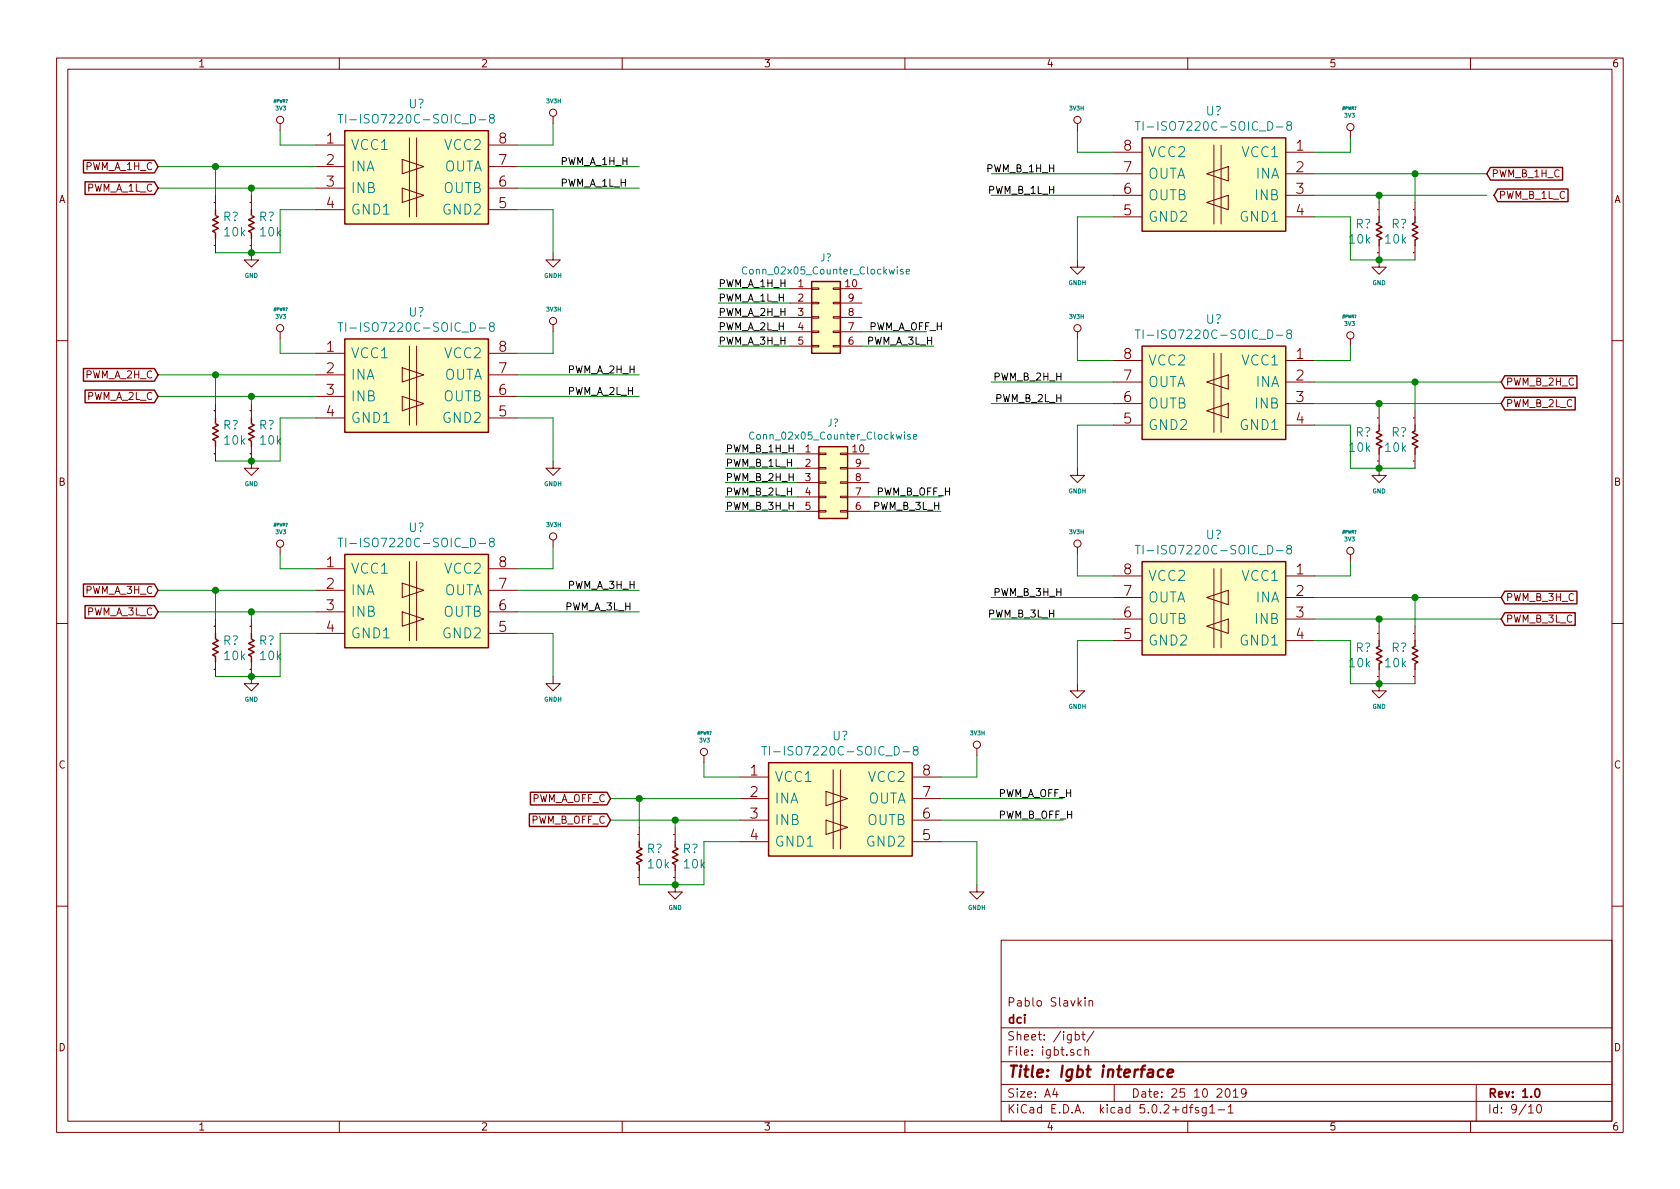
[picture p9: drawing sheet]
<svg xmlns="http://www.w3.org/2000/svg" width="297mm" height="210mm" viewBox="0 0 297 210" stroke-linecap="round" stroke-linejoin="round" font-family="sans-serif">
<g fill="none" stroke="#840000" stroke-width=".18">
<path d="M10 10.3h277v189.9h-277zM12 12.2h273v186.1h-273zM60 10.3v1.9M110 10.3v1.9M160 10.3v1.9M210 10.3v1.9M260 10.3v1.9M37.9 35.8h.1M38.1 34.5v2.6M44.2 35.8h.1M44.4 34.5v2.6M49.5 21.8v1.3"/>
<path d="M55.9 25.6h5.1M55.9 29.5h5.1M55.9 33.3h5.1M55.9 37.1h5.1M71.1 33.3l3.8 1.2-3.8 1.3zM71.1 28.2l3.8 1.3-3.8 1.2zM72.4 24.4v13.9M73.7 24.4v13.9M86.4 25.6h5M86.4 29.5h5M86.4 33.3h5M86.4 37.1h5"/>
<path d="M97.8 20.6v1.2M190.5 21.8v1.3M196.8 26.9h5.1M196.8 30.7h5.1M196.8 34.5h5.1M196.8 38.3h5.1M213.4 35.8l3.8-1.3v2.6zM213.4 30.7l3.8-1.2v2.5zM214.6 25.6v14M215.9 25.6v14M227.3 26.9h5.1M227.3 30.7h5.1"/>
<path d="M227.3 34.5h5.1M227.3 38.3h5.1M238.8 23.1v1.3M243.6 37.1h.1M243.8 35.8v2.5M250 37.1h.1M250.2 35.8v2.5M37.9 43.4h.1M38.1 42.2v2.5M44.2 43.4h.1M44.4 42.2v3.8h1.3l-1.3 1.2-1.2-1.2h1.2M49.5 58.7v1.2"/>
<path d="M97.8 44.7v1.3h1.3l-1.3 1.2-1.3-1.2h1.3M97.8 57.4v1.3M139.7 51h3.8M139.7 53.6h3.8M139.7 56.1h3.8M139.7 58.7h3.8M143.5 58.5h1.3v.3h-1.3zM143.5 56h1.3v.3h-1.3zM143.5 53.5h1.3v.2h-1.3zM143.5 50.9h1.3v.3h-1.3zM147.3 58.5h1.3v.3h-1.3zM147.3 56h1.3v.3h-1.3z"/>
<path d="M147.3 53.5h1.3v.2h-1.3zM147.3 50.9h1.3v.3h-1.3zM148.6 51h3.8M148.6 53.6h3.8M148.6 56.1h3.8M148.6 58.7h3.8M190.5 46v1.2h-1.3l1.3 1.3 1.3-1.3h-1.3M190.5 58.7v1.2M238.8 59.9v1.3M243.6 44.7h.1M243.8 43.4v3.8h-1.2l1.2 1.3 1.3-1.3h-1.3M250 44.7h.1"/>
<path d="M250.2 43.4v2.6M10 60.2h2M37.9 72.6h.1M38.1 71.4v2.5M38.1 79v2.5M44.2 72.6h.1M44.4 79v3.8h1.3l-1.3 1.3-1.2-1.3h1.2M44.4 71.4v2.5M55.9 62.5h5.1M55.9 66.3h5.1M55.9 70.1h5.1M55.9 73.9h5.1"/>
<path d="M71.1 70.1l3.8 1.3-3.8 1.2zM71.1 65l3.8 1.3-3.8 1.3zM72.4 61.2v14M73.7 61.2v14M86.4 62.5h5M86.4 66.3h5M86.4 70.1h5M86.4 73.9h5M139.7 61.2h3.8M143.5 61.1h1.3v.2h-1.3zM147.3 61.1h1.3v.2h-1.3zM148.6 61.2h3.8"/>
<path d="M196.8 63.7h5.1M196.8 67.6h5.1M196.8 71.4h5.1M196.8 75.2h5.1M213.4 72.6l3.8-1.2v2.5zM213.4 67.6l3.8-1.3v2.5zM214.6 62.5v13.9M215.9 62.5v13.9M227.3 63.7h5.1M227.3 67.6h5.1M227.3 71.4h5.1M227.3 75.2h5.1"/>
<path d="M243.6 73.9h.1M243.8 72.6v2.6M250 73.9h.1M250.2 72.6v2.6M285 60.2h2M37.9 80.2v.1M44.2 80.2v.1M49.5 96.8v1.2M72.4 99.3v14M73.7 99.3v14M97.8 81.5v1.3h1.3l-1.3 1.3-1.3-1.3h1.3M97.8 95.5v1.3"/>
<path d="M141 80.3h3.8M141 82.8h3.8M141 85.3h3.8M141 87.9h3.8M141 90.4h3.8M144.8 90.3h1.2v.2h-1.2zM144.8 87.8h1.2v.2h-1.2zM144.8 85.2h1.2v.3h-1.2zM144.8 82.7h1.2v.2h-1.2zM144.8 80.1h1.2v.3h-1.2zM148.6 90.3h1.3v.2h-1.3zM148.6 87.8h1.3v.2h-1.3z"/>
<path d="M148.6 85.2h1.3v.3h-1.3zM148.6 82.7h1.3v.2h-1.3zM148.6 80.1h1.3v.3h-1.3zM149.9 80.3h3.8M149.9 82.8h3.8M149.9 85.3h3.8M149.9 87.9h3.8M149.9 90.4h3.8M190.5 82.8v1.3h-1.3l1.3 1.2 1.3-1.2h-1.3M190.5 96.8v1.2M238.8 98v1.3M243.6 81.5h.1"/>
<path d="M243.8 80.3v3.8h-1.2l1.2 1.2 1.3-1.2h-1.3M250 81.5h.1M250.2 80.3v2.5M10 110.3h2M37.9 110.7h.1M37.9 118.3v.1M38.1 109.5v2.5M38.1 117.1v2.5M44.2 110.7h.1M44.2 118.3v.1M44.4 117.1v3.8h1.3l-1.3 1.3-1.2-1.3h1.2M44.4 109.5v2.5"/>
<path d="M55.9 100.6h5.1M55.9 104.4h5.1M55.9 108.2h5.1M55.9 112h5.1M71.1 108.2l3.8 1.3-3.8 1.2zM71.1 103.1l3.8 1.3-3.8 1.3zM86.4 100.6h5M86.4 104.4h5M86.4 108.2h5M86.4 112h5M97.8 119.6v1.3h1.3l-1.3 1.3-1.3-1.3h1.3M196.8 101.8h5.1"/>
<path d="M196.8 105.7h5.1M196.8 109.5h5.1M196.8 113.3h5.1M213.4 110.7l3.8-1.2v2.5zM213.4 105.7l3.8-1.3v2.5zM214.6 100.6v13.9M215.9 100.6v13.9M227.3 101.8h5.1M227.3 105.7h5.1M227.3 109.5h5.1M227.3 113.3h5.1M243.6 119.6h.1"/>
<path d="M243.6 112h.1M243.8 118.4v3.8h-1.2l1.2 1.2 1.3-1.2h-1.3M243.8 110.7v2.6M250 119.6h.1M250 112h.1M250.2 110.7v2.6M250.2 118.4v2.5M285 110.3h2M124.5 133.6v1.3M130.8 137.4h5.1M146 139.9l3.9 1.3-3.9 1.3zM147.3 136.1v14"/>
<path d="M148.6 136.1v14M161.3 137.4h5.1M172.7 132.3v1.3M190.5 120.9v1.3h-1.3l1.3 1.2 1.3-1.2h-1.3M112.8 147.6h.1M112.8 155.2h.1M112.8 147.5v.1M113 146.3v2.5M113 153.9v2.6M119.2 147.6h.1M119.2 155.2h.1M119.2 147.5v.1"/>
<path d="M119.4 153.9v3.8h1.2l-1.2 1.3-1.3-1.3h1.3M119.4 146.3v2.5M130.8 141.2h5.1M130.8 145h5.1M130.8 148.8h5.1M146 145l3.9 1.3-3.9 1.3zM161.3 141.2h5.1M161.3 145h5.1M161.3 148.8h5.1M172.7 156.5v1.2h1.3l-1.3 1.3-1.3-1.3h1.3M10 160.2h2M177 166.3h108v32h-108z"/>
<path d="M191.8 176.4v.2M191.8 176.9v1M192.6 177.1l.2-.2 .3 .1 .1 .9M192.6 176.9v1M285 160.2h2M60 198.3v1.9M110 198.3v1.9M160 198.3v1.9M177 194.8h108M177 191.8h108M177 187.8h108M177 181.8h108"/>
<path d="M186.5 192.5l-.4 1h1M186.8 193v1M190.1 183l.5-.1 .2 .3v.6l-.2 .1-.5-.1M190.1 182.4v1.5M191.2 185.7l-.4-.1-.3 .3 .1 .6 .2 .1 .4-.1M191.3 182.9h.5M191.5 182.4v1.3l.3 .2M191.8 185.7l.2-.1 .4 .1 .1 .9M191.8 185.1v1.5M193.4 182.3l-1.3 2M197 191.8v3M210 198.3v1.9"/>
<path d="M210.3 195.8h.6M210.9 195.3l-.4 .2v1.3M211.9 195.9l-.4-.1-.2 .2 .1 .3 .5 .1v.3h-.6M213.3 195.8v1.2l-.3 .3h-.4M213.3 195.9l-.5-.1-.3 .3 .1 .6 .2 .1 .5-.1M213.9 195.8l.4-.5v1.5M213.9 196.8h.9M215.4 196.3h1.1M216.8 192.7l.2-.2a.81 .81 0 0 1 .6 .6 .81 .81 0 0 1-.3 .8l-.2 .1a.79 .79 0 0 1-.3-1.3zM217.2 195.8l.4-.5v1.5M217.2 196.8h.8M218.1 193l.4-.5v1.5"/>
<path d="M218.1 194h.8M220.3 193.2v.1a.48 .48 0 0 1-.7 .1l-.1-.2 .1-.6a.48 .48 0 0 1 .7 .1 1.27 1.27 0 0 1-.3 1.2l-.4 .1M260 198.3v1.9M261 191.8v6.5M270.3 195.8l.4-.5v1.5M270.3 196.8h.8M271.8 195.5l.4-.2a.94 .94 0 0 1 0 1.5 .79 .79 0 0 1-.4-1.3z"/>
<circle cx="97.8" cy="19.9" r=".63"/>
<circle cx="49.5" cy="21.2" r=".63"/>
<circle cx="190.5" cy="21.2" r=".63"/>
<circle cx="238.8" cy="22.5" r=".63"/>
<circle cx="49.5" cy="58" r=".63"/>
<circle cx="97.8" cy="56.8" r=".63"/>
<circle cx="190.5" cy="58" r=".63"/>
<circle cx="238.8" cy="59.3" r=".63"/>
<circle cx="49.5" cy="96.1" r=".63"/>
<circle cx="97.8" cy="94.9" r=".63"/>
<circle cx="190.5" cy="96.1" r=".63"/>
<circle cx="238.8" cy="97.4" r=".63"/>
<circle cx="124.5" cy="133" r=".63"/>
<circle cx="172.7" cy="131.7" r=".63"/>
</g>
<path d="M271.5 192.7l.2-.2a.81 .81 0 0 1 .6 .6 .81 .81 0 0 1-.3 .8l-.1 .1a.79 .79 0 0 1-.4-1.3z" fill="none" stroke="#840000" stroke-width=".3"/>
<path d="M205.7 189.2a.68 .68 0 0 0-1 .3v.8l.3 .1 .6-.1M206.5 189.8l.9-.2v-.4h-.8l-.2 1 .3 .2 .5-.1" fill="none" stroke="#840000" stroke-width=".41"/>
<g fill="#ffffc2" stroke="#ffffc2" stroke-width=".18">
<path d="M61 23.1h25.4v16.5h-25.4z"/>
<path d="M143.5 49.8h5.1v12.7h-5.1z"/>
<path d="M61 59.9h25.4v16.5h-25.4z"/>
<path d="M61 98h25.4v16.5h-25.4z"/>
<path d="M135.9 134.9h25.4v16.5h-25.4z"/>
<path d="M201.9 24.4h25.4v16.5h-25.4z"/>
<path d="M201.9 61.2h25.4v16.5h-25.4z"/>
<path d="M201.9 99.3h25.4v16.5h-25.4z"/>
<path d="M144.8 79h5.1v12.7h-5.1z"/>
</g>
<g fill="none" stroke="#840000" stroke-width=".25">
<path d="M14.8 28.3h12.5l.6 1.2-.6 1.1h-12.5zM15 32.2h12.3l.6 1.1-.6 1.1h-12.3zM38.1 37.1v1l.5 .2-1 .6 1 .5-1 .5 1 .5-1 .5 .5 .2v1.1M44.4 37.1v1l.6 .2-1.1 .6 1.1 .5-1.1 .5 1.1 .5-1.1 .5 .5 .2v1.1M61 23.1h25.4v16.5h-25.4zM201.9 24.4h25.4v16.5h-25.4zM243.8 38.3v1.1l-.5 .2 1 .5-1 .5 1 .5-1 .6 1 .5-.5 .2v1M250.2 38.3v1.1l-.5 .2 1 .5-1 .5 1 .5-1 .6 1 .5-.5 .2v1M263.5 29.6h12.8v2.2h-12.8l-.6-1.1zM264.8 33.4h12.4v2.3h-12.4l-.6-1.2zM61 59.9h25.4v16.5h-25.4zM143.5 49.8h5.1v12.7h-5.1z"/>
<path d="M14.8 65.2h12.5l.6 1.1-.6 1.1h-12.5zM15 69h12.3l.6 1.1-.6 1.1h-12.3zM38.1 73.9v1l.5 .3-1 .5 1 .5-1 .5 1 .5-1 .5 .5 .3v1M44.4 73.9v1l.6 .3-1.1 .5 1.1 .5-1.1 .5 1.1 .5-1.1 .5 .5 .3v1M144.8 79h5.1v12.7h-5.1zM201.9 61.2h25.4v16.5h-25.4zM243.8 75.2v1l-.5 .2 1 .6-1 .5 1 .5-1 .5 1 .5-.5 .2v1.1M250.2 75.2v1l-.5 .2 1 .6-1 .5 1 .5-1 .5 1 .5-.5 .2v1.1M266.1 66.4h12.7v2.3h-12.7l-.7-1.1zM266.1 70.3h12.4v2.2h-12.4l-.7-1.1zM61 98h25.4v16.5h-25.4zM201.9 99.3h25.4v16.5h-25.4z"/>
<path d="M14.8 103.3h12.5l.6 1.1-.6 1.1h-12.5zM15 107.1h12.3l.6 1.1-.6 1.1h-12.3zM38.1 112v1l.5 .3-1 .5 1 .5-1 .5 1 .5-1 .5 .5 .3v1M44.4 112v1l.6 .3-1.1 .5 1.1 .5-1.1 .5 1.1 .5-1.1 .5 .5 .3v1M243.8 113.3v1l-.5 .2 1 .6-1 .5 1 .5-1 .5 1 .5-.5 .2v1.1M250.2 113.3v1l-.5 .2 1 .6-1 .5 1 .5-1 .5 1 .5-.5 .2v1.1M266.1 104.5h12.7v2.3h-12.7l-.7-1.1zM266.1 108.4h12.4v2.2h-12.4l-.7-1.1zM135.9 134.9h25.4v16.5h-25.4zM93.6 143.9h13.7l.6 1.1-.6 1.1h-13.7zM93.8 140.1h13.5l.6 1.1-.6 1.1h-13.5zM113 148.8v1.1l.5 .2-1 .5 1 .5-1 .5 1 .5-1 .5 .5 .3v1"/>
<path d="M119.4 148.8v1.1l.5 .2-1 .5 1 .5-1 .5 1 .5-1 .5 .5 .3v1"/>
</g>
<g fill="none" stroke="#008484" stroke-width=".18">
<path d="M38.1 38.1h.1M44.4 38.1h.1M59.7 20.2h.9M60.2 20.2v1.6M61.1 20.2v1.6M84.7 21.2h1.2M86.8 20.9l-.3-.3 .2-.3 .4-.1 .2 .2v.3l-.6 .2-.2 .3 .2 .5h.5a.48 .48 0 0 0-.1-.8M200.7 21.5h.9M201.2 21.5v1.5M202.1 21.5v1.5M225.7 22.4h1.1M227.8 22.1l-.3-.2 .1-.3 .2-.1 .5 .1v.4l-.7 .2-.1 .2 .1 .6h.6a.48 .48 0 0 0-.1-.9"/>
<path d="M243.8 39.4h.1M250.2 39.4h.1M38.1 41.1h.1M44.4 41.1h.1M59.7 57.1h.9M60.2 57.1v1.5M61.1 57.1v1.5M84.7 58h1.2M86.8 57.7l-.3-.3 .1-.2 .2-.1 .5 .1v.4l-.6 .2-.2 .2 .2 .5h.5a.48 .48 0 0 0-.1-.8M132 47.3a.6 .6 0 0 0-.8 .4 .6 .6 0 0 0 .6 .8l.2-.2M159.7 47.7l-.3-.1-.2 .2 .1 .2 .4 .1v.3h-.5M160.2 48l.6-.1v-.2l-.4-.1-.2 .2 .1 .6h.5"/>
<path d="M200.7 58.3h.9M201.2 58.3v1.6M202.1 58.3v1.6M225.7 59.3h1.1M227.8 59l-.3-.3 .1-.2 .2-.2 .5 .2v.3l-.7 .2-.1 .3 .1 .5h.6a.48 .48 0 0 0-.1-.8M243.8 42.4h.1M250.2 42.4h.1M38.1 77.9h.1M38.1 74.9h.1M44.4 77.9h.1M44.4 74.9h.1M133.3 76.5a.6 .6 0 0 0-.8 .5 .6 .6 0 0 0 .6 .7l.2-.2"/>
<path d="M160.9 76.9l-.2-.1-.2 .2v.2l.4 .1v.3h-.4M161.5 77.2l.6-.1-.1-.2-.3-.1-.2 .2v.6h.5M243.8 79.2h.1M243.8 76.2h.1M250.2 79.2h.1M250.2 76.2h.1M59.7 95.2h.9M60.2 95.2v1.5M61.1 95.2v1.5M84.7 96.1h1.2M86.8 95.8l-.3-.3 .1-.2 .2-.1 .5 .1v.4l-.6 .2-.2 .2 .2 .5h.5a.48 .48 0 0 0-.1-.8M200.7 96.4h.9"/>
<path d="M201.2 96.4v1.6M202.1 96.4v1.6M225.7 97.4h1.1M227.8 97.1l-.3-.3 .1-.3 .5-.1 .2 .2v.3l-.7 .2-.1 .3 .1 .5h.6a.48 .48 0 0 0-.1-.8M38.1 116h.1M38.1 113h.1M44.4 116h.1M44.4 113h.1M243.8 117.3h.1M243.8 114.3h.1M250.2 117.3h.1M250.2 114.3h.1"/>
<path d="M134.7 132h.9M135.1 132v1.5M136.1 132v1.5M159.6 132.9h1.2M161.7 132.6l-.2-.2 .1-.3 .5-.1 .2 .1v.4l-.7 .2-.1 .2 .1 .5h.6a.48 .48 0 0 0-.1-.8M113 152.9h.1M113 149.9h.1M119.4 152.9h.1M119.4 149.9h.1"/>
</g>
<g fill="none" stroke="#008400" stroke-width=".18">
<path d="M27.9 29.5h28M27.9 33.3h28M38.1 29.5v5M44.4 33.3v1.2M49.5 23.1v2.5h6.4M55.9 37.1h-6.4v7.6h-11.4M91.4 37.1h6.4v7.6M91.4 29.5h21.6M91.4 33.3h21.6M97.8 21.8v3.8h-6.4M175.3 30.7h21.5M175.3 34.5h21.5"/>
<path d="M190.5 23.1v3.8h6.3M196.8 38.3h-6.3v7.7M232.4 38.3h6.4v7.7h11.4M232.4 30.7h30.5M232.4 34.5h30.5M238.8 24.4v2.5h-6.4M243.8 34.5v1.3M250.2 30.7v5.1M49.5 59.9v2.6h6.4M97.8 58.7v3.8h-6.4M127 53.6h12.7M127 51h12.7"/>
<path d="M127 58.7h12.7M127 56.1h12.7M152.4 58.7h11.4M190.5 59.9v3.8h6.3M27.9 66.3h28M27.9 70.1h28M38.1 66.3v5.1M44.4 70.1v1.3M55.9 73.9h-6.4v7.6h-11.4M91.4 73.9h6.4v7.6M91.4 66.3h21.6M91.4 70.1h21.6"/>
<path d="M127 61.2h12.7M152.4 61.2h12.7M175.3 67.6h21.5M175.3 71.4h21.5M196.8 75.2h-6.3v7.6M232.4 75.2h6.4v7.6h11.4M232.4 67.6h33M232.4 71.4h33M238.8 61.2v2.5h-6.4M243.8 71.4v1.2M250.2 67.6v5M49.5 98v2.6h6.4"/>
<path d="M97.8 96.8v3.8h-6.4M128.3 82.8h12.7M128.3 80.3h12.7M128.3 87.9h12.7M128.3 85.3h12.7M128.3 90.4h12.7M153.7 87.9h12.7M153.7 90.4h12.7M190.5 98v3.8h6.3M238.8 99.3v2.5h-6.4M27.9 104.4h28M27.9 108.2h28"/>
<path d="M38.1 104.4v5.1M44.4 108.2v1.3M55.9 112h-6.4v7.6h-11.4M91.4 112h6.4v7.6M91.4 104.4h21.6M91.4 108.2h21.6M175.3 105.7h21.5M175.3 109.5h21.5M196.8 113.3h-6.3v7.6M232.4 113.3h6.4v7.6h11.4M232.4 105.7h33M232.4 109.5h33"/>
<path d="M243.8 109.5v1.2M250.2 105.7v5M124.5 134.9v2.5h6.3M172.7 133.6v3.8h-6.3M107.9 141.2h22.9M107.9 145h22.9M113 141.2v5.1M119.4 145v1.3M130.8 148.8h-6.3v7.7h-11.5M166.4 148.8h6.3v7.7M166.4 141.2h21.6M166.4 145h21.6"/>
</g>
<g fill="#008400" stroke="#008400" stroke-width=".25">
<circle cx="38.1" cy="29.5" r=".51"/>
<circle cx="44.5" cy="33.3" r=".51"/>
<circle cx="44.5" cy="44.7" r=".51"/>
<circle cx="38.1" cy="66.3" r=".51"/>
<circle cx="44.5" cy="70.1" r=".51"/>
<circle cx="44.5" cy="81.5" r=".51"/>
<circle cx="38.1" cy="104.4" r=".51"/>
<circle cx="44.5" cy="108.2" r=".51"/>
<circle cx="44.5" cy="119.6" r=".51"/>
<circle cx="113" cy="141.2" r=".51"/>
<circle cx="119.4" cy="145" r=".51"/>
<circle cx="119.4" cy="156.5" r=".51"/>
<circle cx="250.2" cy="30.7" r=".51"/>
<circle cx="243.8" cy="34.5" r=".51"/>
<circle cx="243.8" cy="46" r=".51"/>
<circle cx="250.2" cy="67.6" r=".51"/>
<circle cx="243.8" cy="71.4" r=".51"/>
<circle cx="243.8" cy="82.8" r=".51"/>
<circle cx="250.2" cy="105.7" r=".51"/>
<circle cx="243.8" cy="109.5" r=".51"/>
<circle cx="243.8" cy="120.9" r=".51"/>
</g>
<text font-size="2.8" fill="#840000" x="178" y="190.5">Title: Igbt interface</text>
<g font-size="2.5" fill="#840000">
<text x="57.7" y="25.4">1</text>
<text x="57.7" y="29.2">2</text>
<text x="88.2" y="29.2">7</text>
<text x="88.2" y="25.4">8</text>
<text x="198.7" y="26.7">8</text>
<text x="229.2" y="26.7">1</text>
<text x="57.7" y="33">3</text>
<text x="88.2" y="33">6</text>
<text x="198.7" y="34.3">6</text>
<text x="198.7" y="30.5">7</text>
<text x="229.2" y="30.5">2</text>
<text x="229.2" y="34.3">3</text>
<text x="57.7" y="36.8">4</text>
<text x="88.2" y="36.8">5</text>
<text x="198.7" y="38.1">5</text>
<text x="229.2" y="38.1">4</text>
<text x="57.7" y="62.2">1</text>
<text x="88.2" y="62.2">8</text>
<text x="198.7" y="63.5">8</text>
<text x="229.2" y="63.5">1</text>
<text x="57.7" y="66">2</text>
<text x="57.7" y="69.8">3</text>
<text x="88.2" y="69.8">6</text>
<text x="88.2" y="66">7</text>
<text x="198.7" y="71.1">6</text>
<text x="198.7" y="67.3">7</text>
<text x="229.2" y="67.3">2</text>
<text x="229.2" y="71.1">3</text>
<text x="57.7" y="73.7">4</text>
<text x="88.2" y="73.7">5</text>
<text x="198.7" y="74.9">5</text>
<text x="229.2" y="74.9">4</text>
<text x="57.7" y="100.3">1</text>
<text x="88.2" y="100.3">8</text>
<text x="198.7" y="101.6">8</text>
<text x="229.2" y="101.6">1</text>
<text x="57.7" y="104.1">2</text>
<text x="57.7" y="107.9">3</text>
<text x="88.2" y="107.9">6</text>
<text x="88.2" y="104.1">7</text>
<text x="198.7" y="105.4">7</text>
<text x="229.2" y="105.4">2</text>
<text x="57.7" y="111.8">4</text>
<text x="88.2" y="111.8">5</text>
<text x="198.7" y="113">5</text>
<text x="198.7" y="109.2">6</text>
<text x="229.2" y="109.2">3</text>
<text x="229.2" y="113">4</text>
<text x="132.7" y="137.2">1</text>
<text x="163.1" y="137.2">8</text>
<text x="132.7" y="141">2</text>
<text x="163.1" y="141">7</text>
<text x="132.7" y="144.8">3</text>
<text x="132.7" y="148.6">4</text>
<text x="163.1" y="148.6">5</text>
<text x="163.1" y="144.8">6</text>
</g>
<g font-size="2.5" fill="#008484">
<text x="62" y="26.5">VCC1</text>
<text x="78.7" y="26.5">VCC2</text>
<text x="202.9" y="27.8">VCC2</text>
<text x="219.7" y="27.8">VCC1</text>
<text x="62" y="30.3">INA</text>
<text x="62" y="34.2">INB</text>
<text x="78.3" y="34.2">OUTB</text>
<text x="78.3" y="30.3">OUTA</text>
<text x="202.9" y="35.4">OUTB</text>
<text x="202.9" y="31.6">OUTA</text>
<text x="222" y="31.6">INA</text>
<text x="222" y="35.4">INB</text>
<text x="62" y="38">GND1</text>
<text x="78.5" y="38">GND2</text>
<text x="202.9" y="39.2">GND2</text>
<text x="219.4" y="39.2">GND1</text>
<text x="62" y="63.4">VCC1</text>
<text x="78.7" y="63.4">VCC2</text>
<text x="202.9" y="64.6">VCC2</text>
<text x="219.7" y="64.6">VCC1</text>
<text x="62" y="67.2">INA</text>
<text x="62" y="71">INB</text>
<text x="78.3" y="71">OUTB</text>
<text x="78.3" y="67.2">OUTA</text>
<text x="202.9" y="68.4">OUTA</text>
<text x="222" y="68.4">INA</text>
<text x="62" y="74.8">GND1</text>
<text x="78.5" y="74.8">GND2</text>
<text x="202.9" y="76.1">GND2</text>
<text x="202.9" y="72.3">OUTB</text>
<text x="219.4" y="76.1">GND1</text>
<text x="222" y="72.3">INB</text>
<text x="62" y="101.5">VCC1</text>
<text x="78.7" y="101.5">VCC2</text>
<text x="62" y="105.3">INA</text>
<text x="78.3" y="105.3">OUTA</text>
<text x="202.9" y="106.5">OUTA</text>
<text x="202.9" y="102.7">VCC2</text>
<text x="219.7" y="102.7">VCC1</text>
<text x="222" y="106.5">INA</text>
<text x="62" y="109.1">INB</text>
<text x="62" y="112.9">GND1</text>
<text x="78.3" y="109.1">OUTB</text>
<text x="78.5" y="112.9">GND2</text>
<text x="202.9" y="110.4">OUTB</text>
<text x="222" y="110.4">INB</text>
<text x="202.9" y="114.2">GND2</text>
<text x="219.4" y="114.2">GND1</text>
<text x="136.9" y="138.3">VCC1</text>
<text x="136.9" y="142.1">INA</text>
<text x="153.3" y="142.1">OUTA</text>
<text x="153.7" y="138.3">VCC2</text>
<text x="136.9" y="145.9">INB</text>
<text x="136.9" y="149.7">GND1</text>
<text x="153.3" y="145.9">OUTB</text>
<text x="153.4" y="149.7">GND2</text>
</g>
<g font-size="2.1" fill="#008484">
<text x="62.2" y="21.8">TI-ISO7220C-SOIC_D-8</text>
<text x="72.3" y="19.1">U?</text>
<text x="203.1" y="23.1">TI-ISO7220C-SOIC_D-8</text>
<text x="213.2" y="20.4">U?</text>
<text x="39.4" y="39.1">R?</text>
<text x="39.8" y="41.8">10k</text>
<text x="45.8" y="39.1">R?</text>
<text x="46.1" y="41.8">10k</text>
<text x="239.7" y="40.4">R?</text>
<text x="246" y="40.4">R?</text>
<text x="238.7" y="43.1">10k</text>
<text x="245" y="43.1">10k</text>
<text x="62.2" y="58.7">TI-ISO7220C-SOIC_D-8</text>
<text x="72.3" y="56">U?</text>
<text x="203.1" y="59.9">TI-ISO7220C-SOIC_D-8</text>
<text x="213.2" y="57.2">U?</text>
<text x="39.4" y="75.9">R?</text>
<text x="45.8" y="75.9">R?</text>
<text x="239.7" y="77.2">R?</text>
<text x="246" y="77.2">R?</text>
<text x="39.8" y="78.6">10k</text>
<text x="46.1" y="78.6">10k</text>
<text x="238.7" y="79.9">10k</text>
<text x="245" y="79.9">10k</text>
<text x="72.3" y="94.1">U?</text>
<text x="213.2" y="95.3">U?</text>
<text x="62.2" y="96.8">TI-ISO7220C-SOIC_D-8</text>
<text x="203.1" y="98">TI-ISO7220C-SOIC_D-8</text>
<text x="39.4" y="114">R?</text>
<text x="39.8" y="116.7">10k</text>
<text x="45.8" y="114">R?</text>
<text x="46.1" y="116.7">10k</text>
<text x="238.7" y="118">10k</text>
<text x="239.7" y="115.3">R?</text>
<text x="245" y="118">10k</text>
<text x="246" y="115.3">R?</text>
<text x="147.2" y="130.9">U?</text>
<text x="137.1" y="133.6">TI-ISO7220C-SOIC_D-8</text>
<text x="114.4" y="150.9">R?</text>
<text x="114.7" y="153.6">10k</text>
<text x="120.7" y="150.9">R?</text>
<text x="121" y="153.6">10k</text>
</g>
<g font-size="2.1" fill="#840000">
<text x="178" y="178">Pablo Slavkin</text>
<text x="178" y="184">Sheet: /igbt/</text>
<text x="178" y="181">dci</text>
<text x="178" y="186.7">File: igbt.sch</text>
<text x="178" y="196.9">KiCad E.D.A. kicad 5.0.2+dfsg1-1</text>
<text x="178" y="194.1">Size: A4</text>
<text x="200" y="194.1">Date: 25 10 2019</text>
<text x="263" y="194.1">Rev: 1.0</text>
<text x="263" y="196.9">Id: 9/10</text>
</g>
<g font-size="1.8" fill="#840000">
<text x="35" y="11.9">1</text>
<text x="85" y="11.9">2</text>
<text x="135" y="11.9">3</text>
<text x="185" y="11.9">4</text>
<text x="235" y="11.9">5</text>
<text x="285" y="11.9">6</text>
<text x="10.4" y="35.9">A</text>
<text x="15.1" y="30.1">PWM_A_1H_C</text>
<text x="15.3" y="33.9">PWM_A_1L_C</text>
<text x="263.7" y="31.4">PWM_B_1H_C</text>
<text x="264.9" y="35.2">PWM_B_1L_C</text>
<text x="285.4" y="35.9">A</text>
<text x="141.1" y="50.8">1</text>
<text x="141.1" y="53.3">2</text>
<text x="149.5" y="50.8">10</text>
<text x="150" y="53.3">9</text>
<text x="141.1" y="55.9">3</text>
<text x="141.1" y="58.4">4</text>
<text x="150" y="58.4">7</text>
<text x="150" y="55.9">8</text>
<text x="141.1" y="61">5</text>
<text x="150" y="61">6</text>
<text x="15.1" y="66.9">PWM_A_2H_C</text>
<text x="15.3" y="70.7">PWM_A_2L_C</text>
<text x="266.2" y="68.2">PWM_B_2H_C</text>
<text x="266.2" y="72">PWM_B_2L_C</text>
<text x="142.4" y="80">1</text>
<text x="142.4" y="82.5">2</text>
<text x="150.8" y="80">10</text>
<text x="151.3" y="82.5">9</text>
<text x="10.4" y="85.9">B</text>
<text x="142.4" y="85.1">3</text>
<text x="142.4" y="87.6">4</text>
<text x="151.3" y="87.6">7</text>
<text x="151.3" y="85.1">8</text>
<text x="285.4" y="85.9">B</text>
<text x="142.4" y="90.2">5</text>
<text x="151.3" y="90.2">6</text>
<text x="15.1" y="105">PWM_A_3H_C</text>
<text x="266.2" y="106.3">PWM_B_3H_C</text>
<text x="15.3" y="108.8">PWM_A_3L_C</text>
<text x="266.2" y="110.1">PWM_B_3L_C</text>
<text x="10.4" y="135.9">C</text>
<text x="285.4" y="135.9">C</text>
<text x="93.8" y="141.9">PWM_A_OFF_C</text>
<text x="93.8" y="145.7">PWM_B_OFF_C</text>
<text x="10.4" y="185.9">D</text>
<text x="285.4" y="185.9">D</text>
<text x="35" y="199.9">1</text>
<text x="85" y="199.9">2</text>
<text x="135" y="199.9">3</text>
<text x="185" y="199.9">4</text>
<text x="235" y="199.9">5</text>
<text x="285" y="199.9">6</text>
</g>
<g font-size="1.8">
<text x="99.1" y="29.2">PWM_A_1H_H</text>
<text x="99.1" y="33">PWM_A_1L_H</text>
<text x="174.6" y="30.5">PWM_B_1H_H</text>
<text x="174.8" y="34.3">PWM_B_1L_H</text>
<text x="127" y="50.8">PWM_A_1H_H</text>
<text x="127" y="53.3">PWM_A_1L_H</text>
<text x="127" y="55.9">PWM_A_2H_H</text>
<text x="127" y="58.4">PWM_A_2L_H</text>
<text x="153.7" y="58.4">PWM_A_OFF_H</text>
<text x="127" y="61">PWM_A_3H_H</text>
<text x="153.2" y="61">PWM_A_3L_H</text>
<text x="100.3" y="69.8">PWM_A_2L_H</text>
<text x="100.3" y="66">PWM_A_2H_H</text>
<text x="175.9" y="67.3">PWM_B_2H_H</text>
<text x="176.1" y="71.1">PWM_B_2L_H</text>
<text x="128.3" y="80">PWM_B_1H_H</text>
<text x="128.3" y="82.5">PWM_B_1L_H</text>
<text x="128.3" y="85.1">PWM_B_2H_H</text>
<text x="128.3" y="87.6">PWM_B_2L_H</text>
<text x="154.9" y="87.6">PWM_B_OFF_H</text>
<text x="128.3" y="90.2">PWM_B_3H_H</text>
<text x="154.5" y="90.2">PWM_B_3L_H</text>
<text x="99.9" y="107.9">PWM_A_3L_H</text>
<text x="100.3" y="104.1">PWM_A_3H_H</text>
<text x="175.9" y="105.4">PWM_B_3H_H</text>
<text x="174.8" y="109.2">PWM_B_3L_H</text>
<text x="176.5" y="141">PWM_A_OFF_H</text>
<text x="176.5" y="144.8">PWM_B_OFF_H</text>
</g>
<g font-size="1.8" fill="#008484">
<text x="145" y="46.2">J?</text>
<text x="132.2" y="48.5">Conn_02x05_Counter_Clockwise</text>
<text x="133.4" y="77.7">Conn_02x05_Counter_Clockwise</text>
<text x="146.3" y="75.4">J?</text>
</g>
<g font-size="1.1" fill="#008484">
<text x="43.3" y="49.1">GND</text>
<text x="96.2" y="49.1">GNDH</text>
<text x="189" y="50.4">GNDH</text>
<text x="242.7" y="50.4">GND</text>
<text x="43.3" y="86">GND</text>
<text x="96.2" y="86">GNDH</text>
<text x="189" y="87.2">GNDH</text>
<text x="242.7" y="87.2">GND</text>
<text x="43.3" y="124.1">GND</text>
<text x="96.2" y="124.1">GNDH</text>
<text x="189" y="125.3">GNDH</text>
<text x="242.7" y="125.3">GND</text>
<text x="118.2" y="160.9">GND</text>
<text x="171.2" y="160.9">GNDH</text>
</g>
<g font-size="1" fill="#008484">
<text x="48.8" y="19.5">3V3</text>
<text x="96.7" y="18.3">3V3H</text>
<text x="189.1" y="19.5">3V3H</text>
<text x="237.8" y="20.8">3V3</text>
<text x="48.8" y="56.4">3V3</text>
<text x="96.7" y="55.1">3V3H</text>
<text x="189.1" y="56.4">3V3H</text>
<text x="237.8" y="57.6">3V3</text>
<text x="48.8" y="94.5">3V3</text>
<text x="96.7" y="93.2">3V3H</text>
<text x="189.1" y="94.5">3V3H</text>
<text x="237.8" y="95.7">3V3</text>
<text x="123.7" y="131.3">3V3</text>
<text x="171.6" y="130">3V3H</text>
</g>
<g font-size=".7" fill="#008484">
<text x="48.4" y="18.1">#PWR?</text>
<text x="237.4" y="19.4">#PWR?</text>
<text x="48.4" y="55">#PWR?</text>
<text x="237.4" y="56.2">#PWR?</text>
<text x="48.4" y="93.1">#PWR?</text>
<text x="237.4" y="94.3">#PWR?</text>
<text x="123.4" y="129.9">#PWR?</text>
</g>
</svg>
